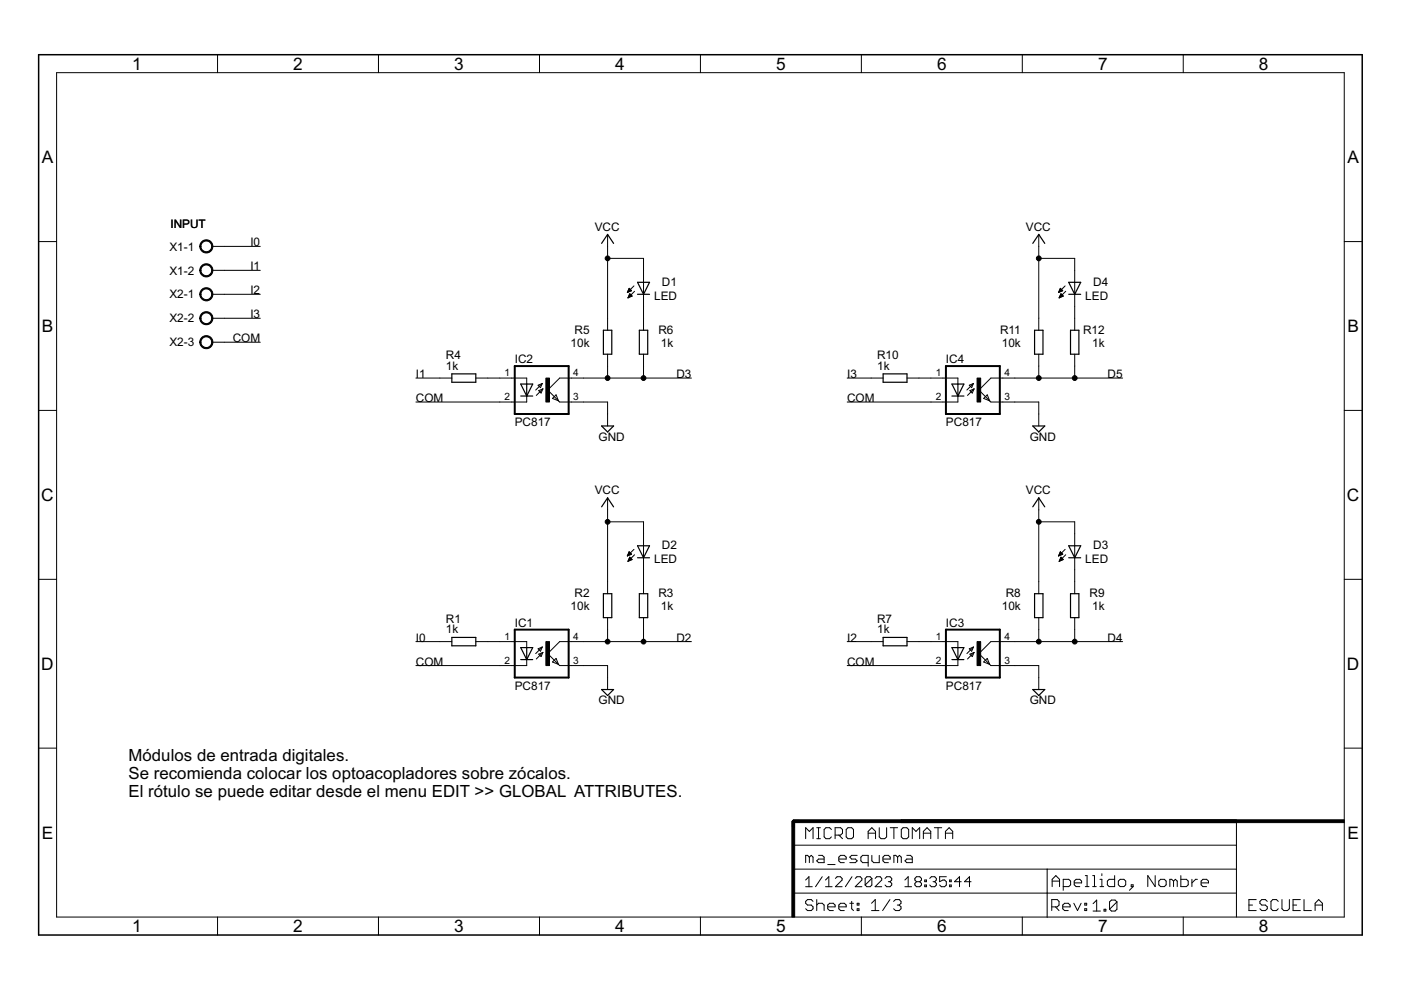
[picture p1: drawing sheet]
<svg xmlns="http://www.w3.org/2000/svg" width="297mm" height="210mm" viewBox="0 0 297 210" stroke-linecap="round" stroke-linejoin="round" font-family="sans-serif">
<g fill="none" stroke="#000" stroke-width=".21">
<path d="M12 15.4h273v179h-273zM46.1 11.6v3.8M80.2 11.6v3.8M114.4 11.6v3.8M148.5 11.6v3.8M182.6 11.6v3.8M216.7 11.6v3.8M250.9 11.6v3.8M8.2 51.2h3.8M45 52.2h10.2M45 57.3h10.2M128.8 49.7v20.3"/>
<path d="M128.8 54.8h7.6v15.2M220.2 49.7v20.3M220.2 54.8h7.7v15.2M285 51.2h3.8M45 62.4h10.2M45 67.5h10.2M45 72.6h10.2M128.8 75.1v5.1M133.1 61.9h.2M133.1 61.8h.5M133.2 61.7h.7M133.2 63.1h.1"/>
<path d="M133.2 61.5h.6M133.2 63h.3M133.3 61.4h.4M133.3 62.9h.5M133.3 62.7h.7M133.3 61.3h.3M133.4 61.2h.1M133.4 62.6h.5M133.4 61.1l.5 .5-.9 .4zM133.4 62.5h.4M133.5 62.4h.1M133.5 62.3l.5 .5-.9 .4z"/>
<path d="M134.4 60.6l-1.4 1.4M134.5 61.8l-1.4 1.4M136.4 75.1v5.1M220.2 75.1v5.1M224.5 61.9h.2M224.5 61.8h.5M224.6 63.1h.1M224.6 61.7h.7M224.6 61.5h.6M224.6 63h.4M224.7 61.4h.4M224.7 62.9h.6"/>
<path d="M224.7 61.3h.3M224.7 62.7h.7M224.8 61.2h.1M224.8 62.6h.5M224.8 61.1l.5 .5-.9 .4zM224.9 62.5h.3M224.9 62.4h.1M225.4 62.8l-.5-.5-.3 .9M225.4 62.8l-.8 .4M225.8 60.6l-1.4 1.4M226 61.8l-1.4 1.4M227.9 75.1v5.1"/>
<path d="M8.2 87h3.8M88.2 80.2h7.6M100.9 80.2h10.8v1.2M111.7 84v1.2h-23.5M114.1 81.7l.9-.4-.4 .9zM114.2 82.8l.9-.4-.4 .9zM115 81.3l-1.4 1.4M115.1 82.4l-1.4 1.4M117.9 83.7l.5 1.3-1.3-.5zM146.6 80.2h-27.9l-2.6 2.5 2.6 2.5h10.1v5.1M179.6 80.2h7.6M192.3 80.2h10.8v1.2"/>
<path d="M203.1 84v1.2h-23.5M205.5 81.7l.9-.4-.4 .9zM205.6 82.8l.9-.4-.4 .9zM206.4 81.3l-1.4 1.4M206.5 82.4l-1.4 1.4M209.3 83.7l.5 1.3-1.2-.5zM238 80.2h-27.9l-2.6 2.5 2.6 2.5h10.1v5.1M285 87h3.8M128.8 105.6v20.3M128.8 110.6h7.6v15.3M133 117.9h.1M133.1 117.7h.2"/>
<path d="M133.1 117.6h.5M133.2 117.5h.7M133.2 118.9h.1M133.2 117.4h.6M133.2 118.8h.4M133.3 118.7h.6M133.3 117.2h.3M133.3 117.1h.2M133.3 118.6h.7M133.4 117h.1M133.4 118.4h.4M133.4 118.3h.3"/>
<path d="M133.5 118.2h.1M133.5 118.1l.5 .5-.9 .4zM133.9 117.5l-.5-.5-.4 .9M133.9 117.5l-.9 .4M134.4 116.5l-1.4 1.4M134.5 117.6l-1.4 1.4M220.2 105.6v20.3M220.2 110.6h7.7v15.3M224.5 117.9h.1M224.5 117.7h.3M224.6 117.6h.4M224.6 117.5h.7"/>
<path d="M224.6 118.9h.1M224.6 117.4h.6M224.6 118.8h.4M224.7 117.2h.4M224.7 118.7h.6M224.7 117.1h.3M224.7 118.6h.7M224.8 117h.1M224.8 118.4h.5M224.9 118.3h.2M224.9 118.2h.1M224.9 118.1l.5 .5-.8 .4z"/>
<path d="M225.3 117.5l-.5-.5-.4 .9M225.3 117.5l-.9 .4M225.8 116.5l-1.4 1.4M226 117.6l-1.4 1.4M8.2 122.8h3.8M88.2 136h7.6M100.9 136h10.8v1.3M111.7 139.8v1.3h-23.5M114.1 137.6l.9-.4-.4 .9zM114.2 138.7l.9-.4-.4 .9zM115 137.2l-1.4 1.4M115.1 138.3l-1.4 1.4"/>
<path d="M117.9 139.6l.5 1.3-1.3-.5zM128.8 131v5M136.4 131v5M146.6 136h-27.9l-2.6 2.6 2.6 2.5h10.1v5.1M179.6 136h7.6M192.3 136h10.8v1.3M203.1 139.8v1.3h-23.5M205.5 137.6l.9-.4-.4 .9zM205.6 138.7l.9-.4-.4 .9zM206.4 137.2l-1.4 1.4M206.5 138.3l-1.4 1.4M209.3 139.6l.5 1.3-1.2-.5z"/>
<path d="M220.2 131v5M227.9 131v5M238 136h-27.9l-2.6 2.6 2.6 2.5h10.1v5.1M285 122.8h3.8M8.2 158.6h3.8M285 158.6h3.8M168.2 179.2h93.9M170.8 177.8v-2.3l.8 .8 .8-.8v2.3M173.2 177.8h.7M173.2 175.5h.7M173.5 175.5v2.3M176.3 175.9l-.4-.4h-.8l-.4 .4v1.5l.4 .4h.8l.4-.4"/>
<path d="M177.1 177.1h1.1l.4-.4v-.8l-.4-.4h-1.1v2.3M177.8 177.1l.8 .7M179.8 175.5h.8l.4 .4v1.5l-.4 .4h-.8l-.4-.4v-1.5zM184.1 177.8v-1.5l.7-.8 .8 .8v1.5M184.1 176.7h1.5M186.4 175.5v1.9l.4 .4h.8l.4-.4v-1.9M188.7 175.5h1.6M189.5 175.5v2.3M191.5 175.5h.8l.4 .4v1.5l-.4 .4h-.8l-.4-.4v-1.5zM193.4 177.8v-2.3l.8 .8 .8-.8v2.3M195.8 177.8v-1.5l.8-.8 .7 .8v1.5M195.8 176.7h1.5"/>
<path d="M198.1 175.5h1.6M198.9 175.5v2.3M200.4 176.7h1.6M200.4 177.8v-1.5l.8-.8 .8 .8v1.5M262.1 174.1v20.3M46.1 194.4v3.8M80.2 194.4v3.8M114.4 194.4v3.8M148.5 194.4v3.8M168.2 189.4h93.9M168.2 184.3h93.9M170.8 186.6l.7-.7v2.1"/>
<path d="M170.8 188h1.4M171.6 181.7l-.4-.3h-.4v1.5M171.6 181.7v1.2M171.6 181.7l.4-.3 .4 .3v1.2M172.4 191.1l-.4-.4h-.8l-.4 .4v.4l.4 .4h.8l.4 .4v.4l-.4 .4h-.8l-.4-.4M173.2 191.9l.3-.4h.8l.4 .4v1.2M173.2 190.7v2.4M173.5 181.4h.8l.4 .3v1.2h-1.2l-.3-.4 .3-.4h1.2M174.3 185.9l-1.4 2.1M175 188h1.4M175 186.6l.7-.7v2.1M175.5 183.3h1.6"/>
<path d="M175.5 192.3h1.6v-.4l-.4-.4h-.8l-.4 .4v.8l.4 .4h.8M177.1 186.2l.4-.3h.7l.3 .3v.4l-1.4 1.4h1.4M177.8 182.1h1.6v-.4l-.4-.3h-.8l-.4 .3v.8l.4 .4h.8M177.8 192.3h1.6v-.4l-.4-.4h-.8l-.4 .4v.8l.4 .4h.8M180.2 191.5h.8M180.6 191.1v1.6l.4 .4M180.6 185.9l-1.4 2.1M181.3 186.2l.4-.3h.7l.3 .3v.4l-1.4 1.4h1.4M181.7 181.4h-1.1l-.4 .3 .4 .4h.8l.3 .4-.3 .4h-1.2M181.7 192.7h.4v.4h-.4zM181.7 191.5h.4v.4h-.4zM182.6 194.4v3.8"/>
<path d="M184.1 182.9h-1.2l-.4-.4v-.8l.4-.3h1.2v2.3M184.8 191.5l.8-.8v2.4M184.8 193.1h1.6M184.8 181.4v1.1l.5 .4h1.1v-1.5M184.8 186.2v1.4l-.3 .4h-.7l-.4-.4M184.8 186.2l-.3-.3h-.7l-.4 .3v1.4M184.8 186.2l-1.4 1.4M185.5 186.2l.4-.3h.7l.3 .3v.4l-1.4 1.4h1.4M187.2 182.1h1.5v-.4l-.3-.3h-.8l-.4 .3v.8l.4 .4h.8M187.6 186.2l.4-.3h.7l.4 .3v.4l-.4 .3M188.3 186.9h.4M188.7 190.7l-1.6 2.4"/>
<path d="M188.7 186.9l.4 .4v.3l-.4 .4h-.7l-.4-.4M189.5 191.1l.4-.4h.7l.4 .4v.4l-.4 .4M190.2 191.9h.4M190.3 181.7l-.4-.3h-.4v1.5M190.3 181.7v1.2M190.3 181.7l.4-.3 .4 .3v1.2M190.6 191.9l.4 .4v.4l-.4 .4h-.7l-.4-.4M191.9 188h1.4M191.9 186.6l.7-.7v2.1M192.3 181.4h.7l.4 .3v1.2h-1.1l-.4-.4 .4-.4h1.1M194.3 186.9l-.3 .4v.3l.3 .4h.7l.4-.4v-.3l-.4-.4M194.3 186.9l-.3-.3v-.4l.3-.3h.7l.4 .3v.4l-.4 .3"/>
<path d="M194.3 186.9h.7M196.1 187.6h.3v.4h-.3zM196.1 186.6h.3v.3h-.3zM197.1 186.2l.4-.3h.7l.3 .3v.4l-.3 .3M197.8 186.9h.4M198.2 186.9l.3 .4v.3l-.3 .4h-.7l-.4-.4M200.6 185.9h-1.4v1l.7-.3h.4l.3 .3v.7l-.3 .4h-.7l-.4-.4M201.3 187.6h.4v.4h-.4zM201.3 186.6h.4v.3h-.4zM203.8 186.9h-1.4l1-1v2.1M205.9 186.9h-1.4l1-1v2.1M216.7 194.4v3.8"/>
<path d="M222 184.3v10.2M223 192.3h1.2l.3-.4v-.8l-.3-.4h-1.2v2.4M223.1 188v-1.6l.8-.7 .7 .7v1.6M223.1 186.8h1.5M223.8 192.3l.7 .8M225.3 192.3h1.6v-.4l-.4-.4h-.8l-.4 .4v.8l.4 .4h.8M225.4 188h1.2l.4-.4v-.8l-.4-.4h-1.2v2.4M227.7 191.5l.8 1.6 .7-1.6M227.8 187.2h1.5v-.4l-.4-.4h-.7l-.4 .4v.8l.4 .4h.7M230 192.7h.4v.4h-.4zM230 191.5h.4v.4h-.4zM230.1 188h.8"/>
<path d="M230.1 185.7h.4v2.3M231.7 188h.7M231.7 185.7h.4v2.3M231.8 191.6l.7-.8v2.4M231.8 193.2h1.5M233.2 186.4h.4v1.6M233.2 188h.8M233.6 185.3v.4M234.1 192.8h.4v.4h-.4zM236.3 185.7v2.3h-1.1l-.4-.4v-.8l.4-.4h1.1M236.8 191.2v1.6l-.4 .4h-.8l-.4-.4M236.8 191.2l-.4-.4h-.8l-.4 .4v1.6"/>
<path d="M236.8 191.2l-1.6 1.6M237.1 186.8l.4-.4h.8l.4 .4v.8l-.4 .4h-.8l-.4-.4zM239.8 187.6h.4v.4h-.4zM240.2 188l-.7 .8M244.9 185.7v2.3l-1.5-2.3v2.3M245.7 186.8l.4-.4h.8l.3 .4v.8l-.3 .4h-.8l-.4-.4zM248.8 186.8l-.4-.4h-.4v1.6M248.8 186.8v1.2M248.8 186.8l.4-.4 .4 .4v1.2M250.4 185.7v2.3h1.1l.4-.4v-.8l-.4-.4h-1.1M250.9 194.4v3.8M252.7 186.4v1.6"/>
<path d="M253.9 186.4h-.4l-.8 .8M254.7 187.2h1.5v-.4l-.4-.4h-.8l-.3 .4v.8l.3 .4h.8M264.8 191.9h.8M266.3 190.7h-1.5v2.4h1.5M268.7 191.1l-.4-.4h-.8l-.4 .4v.4l.4 .4h.8l.4 .4v.4l-.4 .4h-.8l-.4-.4M271 191.1l-.4-.4h-.7l-.4 .4v1.6l.4 .4h.7l.4-.4M271.8 190.7v2l.4 .4h.8l.4-.4v-2M274.2 191.9h.7M275.7 190.7h-1.5v2.4h1.5M276.5 190.7v2.4h1.5M278.8 191.9h1.6M278.8 193.1v-1.6l.8-.8 .8 .8v1.6"/>
</g>
<g fill="none" stroke="#000" stroke-width=".25">
<path d="M127.6 51.6l1.2-1.9 1.3 1.9M135.2 59.9h2.5l-1.3 2.5zM219 51.6l1.2-1.9 1.3 1.9M226.6 59.9h2.5l-1.2 2.5zM95.8 79.3h5.1v1.7h-5.1zM127.9 70h1.8v5.1h-1.8zM135.2 62.4h2.5M135.6 70h1.7v5.1h-1.7zM187.2 79.3h5.1v1.7h-5.1zM219.4 70h1.7v5.1h-1.7zM226.6 62.4h2.5M227 70h1.7v5.1h-1.7z"/>
<path d="M110.4 81.4h2.5l-1.2 2.6zM110.4 84h2.5M111.7 81.4v2.6M127.6 90.3h2.5l-1.3 1.3zM201.8 84h2.6M201.8 81.4h2.6l-1.3 2.6zM203.1 81.4v2.6M219 90.3h2.5l-1.3 1.3zM127.6 107.5l1.2-1.9 1.3 1.9M135.2 115.7h2.5l-1.3 2.6zM135.2 118.3h2.5M219 107.5l1.2-1.9 1.3 1.9"/>
<path d="M226.6 118.3h2.5M226.6 115.7h2.5l-1.2 2.6zM95.8 135.1h5.1v1.8h-5.1zM110.4 137.3h2.5l-1.2 2.5zM110.4 139.8h2.5M111.7 137.3v2.5M127.9 125.9h1.8v5.1h-1.8zM135.6 125.9h1.7v5.1h-1.7zM187.2 135.1h5.1v1.8h-5.1zM201.8 139.8h2.6M201.8 137.3h2.6l-1.3 2.5zM203.1 137.3v2.5"/>
<path d="M219.4 125.9h1.7v5.1h-1.7zM227 125.9h1.7v5.1h-1.7zM127.6 146.2h2.5l-1.3 1.3zM219 146.2h2.5l-1.3 1.3z"/>
</g>
<path d="M109.1 77.6h11.5v10.2h-11.5zM200.6 77.6h11.4v10.2h-11.4zM109.1 133.5h11.5v10.2h-11.5zM200.6 133.5h11.4v10.2h-11.4z" fill="none" stroke="#000" stroke-width=".42"/>
<path d="M115.7 80.2h.8v5h-.8zM207.2 80.2h.7v5h-.7zM115.7 136h.8v5.1h-.8zM207.2 136h.7v5.1h-.7zM167.9 174.1h.6v20.3h-.6zM168.2 173.8h93.9v.6h-93.9zM191 173.8h94v.6h-94z" fill="#000" stroke="#000" stroke-width=".21"/>
<g fill="#000" stroke="#000" stroke-width=".21">
<path d="M42.7 51.3a1.39 1.39 0 0 1 2.2 .2 1.39 1.39 0 0 1-.8 2.1 1.39 1.39 0 0 1-1.7-1.4h.2a1.14 1.14 0 0 1 1.7-.9 1.14 1.14 0 0 1 .1 1.9 1.14 1.14 0 0 1-1.8-.7v-.3h-.2z" fill-rule="evenodd"/>
<path d="M42.7 56.4a1.39 1.39 0 0 1 2.2 .2 1.39 1.39 0 0 1-.8 2.1 1.39 1.39 0 0 1-1.7-1.4h.2a1.14 1.14 0 0 1 1.7-.9 1.14 1.14 0 0 1 .1 1.9 1.14 1.14 0 0 1-1.8-.7v-.3h-.2z" fill-rule="evenodd"/>
<path d="M42.7 61.4a1.39 1.39 0 0 1 2.2 .3 1.39 1.39 0 0 1-.8 2 1.39 1.39 0 0 1-1.7-1.3h.2a1.14 1.14 0 0 1 1.7-1 1.14 1.14 0 0 1 .1 2 1.14 1.14 0 0 1-1.8-.7v-.3h-.2z" fill-rule="evenodd"/>
<path d="M42.7 66.5a1.4 1.4 0 0 1 2.2 .2 1.4 1.4 0 0 1-.8 2.1 1.4 1.4 0 0 1-1.7-1.3h.2a1.14 1.14 0 0 1 1.7-1 1.14 1.14 0 0 1 .1 1.9 1.14 1.14 0 0 1-1.8-.6v-.3h-.2z" fill-rule="evenodd"/>
<path d="M42.7 71.6a1.4 1.4 0 0 1 2.2 .2 1.4 1.4 0 0 1-.8 2.1 1.4 1.4 0 0 1-1.7-1.3h.2a1.14 1.14 0 0 1 1.7-1 1.14 1.14 0 0 1 .1 1.9 1.14 1.14 0 0 1-1.8-.7v-.2h-.2z" fill-rule="evenodd"/>
<circle cx="128.8" cy="54.8" r=".51"/>
<circle cx="220.2" cy="54.8" r=".51"/>
<circle cx="128.8" cy="80.2" r=".51"/>
<circle cx="136.4" cy="80.2" r=".51"/>
<circle cx="220.2" cy="80.2" r=".51"/>
<circle cx="227.9" cy="80.2" r=".51"/>
<circle cx="128.8" cy="110.6" r=".51"/>
<circle cx="220.2" cy="110.6" r=".51"/>
<circle cx="128.8" cy="136" r=".51"/>
<circle cx="136.4" cy="136" r=".51"/>
<circle cx="220.2" cy="136" r=".51"/>
<circle cx="227.9" cy="136" r=".51"/>
</g>
<path d="M169.5 174.1h-1.3v1.3" fill="none" stroke="#000" stroke-width=".61"/>
<path d="M8.2 11.6h280.6v186.6h-280.6z" fill="none" stroke="#000" stroke-width=".32"/>
<g font-size="4.1">
<text x="28" y="14.8">1</text>
<text x="62.2" y="14.8">2</text>
<text x="96.3" y="14.8">3</text>
<text x="130.4" y="14.8">4</text>
<text x="164.5" y="14.8">5</text>
<text x="198.7" y="14.8">6</text>
<text x="232.8" y="14.8">7</text>
<text x="266.9" y="14.8">8</text>
<text x="8.9" y="34.6">A</text>
<text x="285.7" y="34.6">A</text>
<text x="8.9" y="70.4">B</text>
<text x="285.7" y="70.4">B</text>
<text x="8.8" y="106.2">C</text>
<text x="285.6" y="106.2">C</text>
<text x="8.8" y="142">D</text>
<text x="285.6" y="142">D</text>
<text x="8.9" y="177.8">E</text>
<text x="285.7" y="177.8">E</text>
<text x="28" y="197.6">1</text>
<text x="62.2" y="197.6">2</text>
<text x="96.3" y="197.6">3</text>
<text x="130.4" y="197.6">4</text>
<text x="164.5" y="197.6">5</text>
<text x="198.7" y="197.6">6</text>
<text x="232.8" y="197.6">7</text>
<text x="266.9" y="197.6">8</text>
</g>
<g font-size="4">
<text x="27.2" y="161.4">Módulos de entrada digitales.</text>
<text x="27.2" y="165.2">Se recomienda colocar los optoacopladores sobre zócalos.</text>
<text x="27.2" y="169">El rótulo se puede editar desde el menu EDIT &gt;&gt; GLOBAL ATTRIBUTES.</text>
</g>
<g font-size="2.8">
<text x="35.9" y="53.1">X1-1</text>
<text x="36.1" y="48.3">INPUT</text>
<text x="53.1" y="52.2">I0</text>
<text x="126.1" y="48.9">VCC</text>
<text x="217.5" y="48.9">VCC</text>
<text x="35.9" y="58.2">X1-2</text>
<text x="53.1" y="57.3">I1</text>
<text x="35.9" y="63.3">X2-1</text>
<text x="53.1" y="62.4">I2</text>
<text x="138.7" y="63.5">LED</text>
<text x="140.4" y="60.6">D1</text>
<text x="230.1" y="63.5">LED</text>
<text x="231.8" y="60.6">D4</text>
<text x="35.9" y="68.4">X2-2</text>
<text x="53.1" y="67.5">I3</text>
<text x="121.8" y="70.7">R5</text>
<text x="139.6" y="70.7">R6</text>
<text x="212.1" y="70.7">R11</text>
<text x="229.6" y="70.7">R12</text>
<text x="35.9" y="73.4">X2-3</text>
<text x="49.4" y="72.6">COM</text>
<text x="94.5" y="76.1">R4</text>
<text x="109.1" y="77">IC2</text>
<text x="121" y="73.6">10k</text>
<text x="140.1" y="73.6">1k</text>
<text x="186" y="76.1">R10</text>
<text x="200.6" y="77">IC4</text>
<text x="212.4" y="73.6">10k</text>
<text x="231.6" y="73.6">1k</text>
<text x="88.2" y="80.2">I1</text>
<text x="94.5" y="78.4">1k</text>
<text x="143.4" y="80.2">D3</text>
<text x="179.6" y="80.2">I3</text>
<text x="186" y="78.4">1k</text>
<text x="234.8" y="80.2">D5</text>
<text x="88.2" y="85.2">COM</text>
<text x="179.6" y="85.2">COM</text>
<text x="109.1" y="90.3">PC817</text>
<text x="126.9" y="93.5">GND</text>
<text x="200.6" y="90.3">PC817</text>
<text x="218.3" y="93.5">GND</text>
<text x="126.1" y="104.8">VCC</text>
<text x="217.5" y="104.8">VCC</text>
<text x="138.7" y="119.4">LED</text>
<text x="140.4" y="116.5">D2</text>
<text x="230.1" y="119.4">LED</text>
<text x="231.8" y="116.5">D3</text>
<text x="94.5" y="132">R1</text>
<text x="121" y="129.4">10k</text>
<text x="121.8" y="126.6">R2</text>
<text x="139.6" y="126.6">R3</text>
<text x="140.1" y="129.4">1k</text>
<text x="186" y="132">R7</text>
<text x="212.4" y="129.4">10k</text>
<text x="213.2" y="126.6">R8</text>
<text x="231" y="126.6">R9</text>
<text x="231.6" y="129.4">1k</text>
<text x="88.2" y="136">I0</text>
<text x="94.5" y="134.3">1k</text>
<text x="109.1" y="132.9">IC1</text>
<text x="143.4" y="136">D2</text>
<text x="179.6" y="136">I2</text>
<text x="186" y="134.3">1k</text>
<text x="200.6" y="132.9">IC3</text>
<text x="234.8" y="136">D4</text>
<text x="88.2" y="141.1">COM</text>
<text x="179.6" y="141.1">COM</text>
<text x="109.1" y="146.2">PC817</text>
<text x="126.9" y="149.4">GND</text>
<text x="200.6" y="146.2">PC817</text>
<text x="218.3" y="149.4">GND</text>
</g>
<g font-size="2.4">
<text x="107" y="79.8">1</text>
<text x="121.6" y="79.8">4</text>
<text x="198.4" y="79.8">1</text>
<text x="213" y="79.8">4</text>
<text x="107" y="84.9">2</text>
<text x="121.6" y="84.9">3</text>
<text x="198.4" y="84.9">2</text>
<text x="213" y="84.9">3</text>
<text x="107" y="135.7">1</text>
<text x="121.6" y="135.7">4</text>
<text x="198.4" y="135.7">1</text>
<text x="213" y="135.7">4</text>
<text x="107" y="140.8">2</text>
<text x="121.6" y="140.8">3</text>
<text x="198.4" y="140.8">2</text>
<text x="213" y="140.8">3</text>
</g>
</svg>
